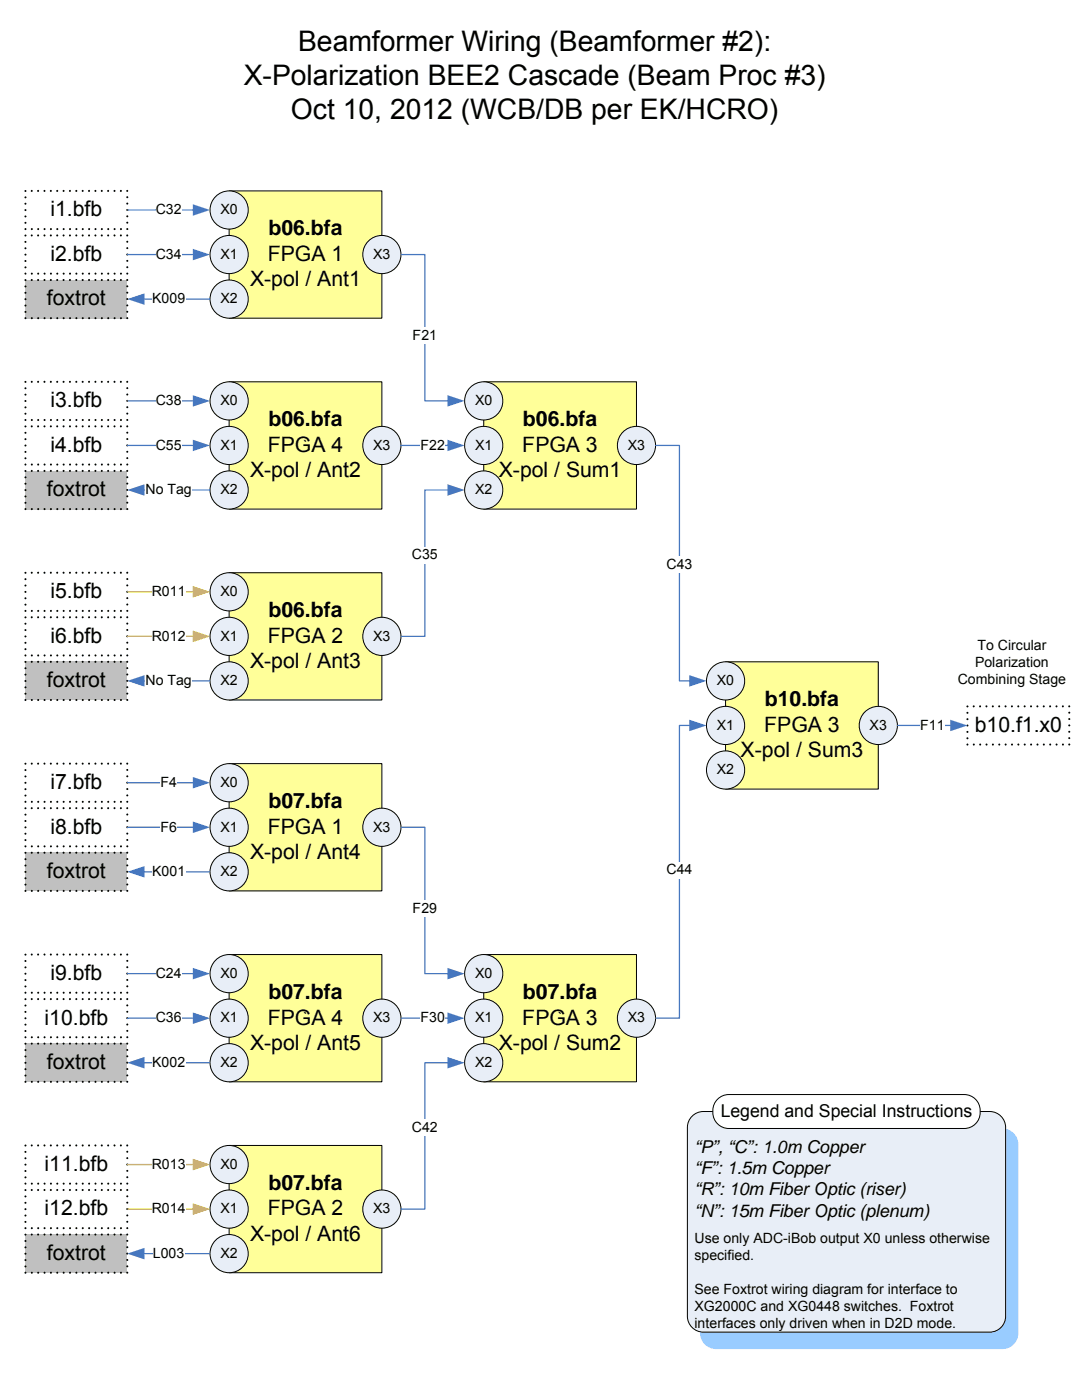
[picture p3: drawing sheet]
<svg xmlns="http://www.w3.org/2000/svg" width="216mm" height="279mm" viewBox="0 0 216 279" stroke-linecap="round" stroke-linejoin="round" font-family="sans-serif">
<path d="M45.7 38.1h30.5v25.4h-30.5z" fill="#ff9"/>
<path d="M45.7 38.1h30.5v25.4h-30.5z" fill="none" stroke="#000" stroke-width=".2"/>
<circle cx="45.7" cy="41.9" r="3.8" fill="#e8eef7"/>
<circle cx="45.7" cy="41.9" r="3.8" fill="none" stroke="#000" stroke-width=".2"/>
<circle cx="45.7" cy="59.7" r="3.8" fill="#e8eef7"/>
<circle cx="45.7" cy="59.7" r="3.8" fill="none" stroke="#000" stroke-width=".2"/>
<circle cx="45.7" cy="50.8" r="3.8" fill="#e8eef7"/>
<circle cx="45.7" cy="50.8" r="3.8" fill="none" stroke="#000" stroke-width=".2"/>
<circle cx="76.2" cy="50.8" r="3.8" fill="#e8eef7"/>
<circle cx="76.2" cy="50.8" r="3.8" fill="none" stroke="#000" stroke-width=".2"/>
<path d="M45.7 76.2h30.5v25.4h-30.5z" fill="#ff9"/>
<path d="M45.7 76.2h30.5v25.4h-30.5z" fill="none" stroke="#000" stroke-width=".2"/>
<circle cx="45.7" cy="80" r="3.8" fill="#e8eef7"/>
<circle cx="45.7" cy="80" r="3.8" fill="none" stroke="#000" stroke-width=".2"/>
<circle cx="45.7" cy="97.8" r="3.8" fill="#e8eef7"/>
<circle cx="45.7" cy="97.8" r="3.8" fill="none" stroke="#000" stroke-width=".2"/>
<circle cx="45.7" cy="88.9" r="3.8" fill="#e8eef7"/>
<circle cx="45.7" cy="88.9" r="3.8" fill="none" stroke="#000" stroke-width=".2"/>
<circle cx="76.2" cy="88.9" r="3.8" fill="#e8eef7"/>
<circle cx="76.2" cy="88.9" r="3.8" fill="none" stroke="#000" stroke-width=".2"/>
<path d="M45.7 114.3h30.5v25.4h-30.5z" fill="#ff9"/>
<path d="M45.7 114.3h30.5v25.4h-30.5z" fill="none" stroke="#000" stroke-width=".2"/>
<circle cx="45.7" cy="118.1" r="3.8" fill="#e8eef7"/>
<circle cx="45.7" cy="118.1" r="3.8" fill="none" stroke="#000" stroke-width=".2"/>
<circle cx="45.7" cy="135.9" r="3.8" fill="#e8eef7"/>
<circle cx="45.7" cy="135.9" r="3.8" fill="none" stroke="#000" stroke-width=".2"/>
<circle cx="45.7" cy="127" r="3.8" fill="#e8eef7"/>
<circle cx="45.7" cy="127" r="3.8" fill="none" stroke="#000" stroke-width=".2"/>
<circle cx="76.2" cy="127" r="3.8" fill="#e8eef7"/>
<circle cx="76.2" cy="127" r="3.8" fill="none" stroke="#000" stroke-width=".2"/>
<path d="M45.7 152.4h30.5v25.4h-30.5z" fill="#ff9"/>
<path d="M45.7 152.4h30.5v25.4h-30.5z" fill="none" stroke="#000" stroke-width=".2"/>
<circle cx="45.7" cy="156.2" r="3.8" fill="#e8eef7"/>
<circle cx="45.7" cy="156.2" r="3.8" fill="none" stroke="#000" stroke-width=".2"/>
<circle cx="45.7" cy="174" r="3.8" fill="#e8eef7"/>
<circle cx="45.7" cy="174" r="3.8" fill="none" stroke="#000" stroke-width=".2"/>
<circle cx="45.7" cy="165.1" r="3.8" fill="#e8eef7"/>
<circle cx="45.7" cy="165.1" r="3.8" fill="none" stroke="#000" stroke-width=".2"/>
<circle cx="76.2" cy="165.1" r="3.8" fill="#e8eef7"/>
<circle cx="76.2" cy="165.1" r="3.8" fill="none" stroke="#000" stroke-width=".2"/>
<path d="M45.7 190.5h30.5v25.4h-30.5z" fill="#ff9"/>
<path d="M45.7 190.5h30.5v25.4h-30.5z" fill="none" stroke="#000" stroke-width=".2"/>
<circle cx="45.7" cy="194.3" r="3.8" fill="#e8eef7"/>
<circle cx="45.7" cy="194.3" r="3.8" fill="none" stroke="#000" stroke-width=".2"/>
<circle cx="45.7" cy="212.1" r="3.8" fill="#e8eef7"/>
<circle cx="45.7" cy="212.1" r="3.8" fill="none" stroke="#000" stroke-width=".2"/>
<circle cx="45.7" cy="203.2" r="3.8" fill="#e8eef7"/>
<circle cx="45.7" cy="203.2" r="3.8" fill="none" stroke="#000" stroke-width=".2"/>
<circle cx="76.2" cy="203.2" r="3.8" fill="#e8eef7"/>
<circle cx="76.2" cy="203.2" r="3.8" fill="none" stroke="#000" stroke-width=".2"/>
<path d="M45.7 228.6h30.5v25.4h-30.5z" fill="#ff9"/>
<path d="M45.7 228.6h30.5v25.4h-30.5z" fill="none" stroke="#000" stroke-width=".2"/>
<circle cx="45.7" cy="232.4" r="3.8" fill="#e8eef7"/>
<circle cx="45.7" cy="232.4" r="3.8" fill="none" stroke="#000" stroke-width=".2"/>
<circle cx="45.7" cy="250.2" r="3.8" fill="#e8eef7"/>
<circle cx="45.7" cy="250.2" r="3.8" fill="none" stroke="#000" stroke-width=".2"/>
<circle cx="45.7" cy="241.3" r="3.8" fill="#e8eef7"/>
<circle cx="45.7" cy="241.3" r="3.8" fill="none" stroke="#000" stroke-width=".2"/>
<circle cx="76.2" cy="241.3" r="3.8" fill="#e8eef7"/>
<circle cx="76.2" cy="241.3" r="3.8" fill="none" stroke="#000" stroke-width=".2"/>
<path d="M96.5 76.2h30.5v25.4h-30.5z" fill="#ff9"/>
<path d="M96.5 76.2h30.5v25.4h-30.5z" fill="none" stroke="#000" stroke-width=".2"/>
<circle cx="96.5" cy="80" r="3.8" fill="#e8eef7"/>
<circle cx="96.5" cy="80" r="3.8" fill="none" stroke="#000" stroke-width=".2"/>
<circle cx="96.5" cy="97.8" r="3.8" fill="#e8eef7"/>
<circle cx="96.5" cy="97.8" r="3.8" fill="none" stroke="#000" stroke-width=".2"/>
<circle cx="96.5" cy="88.9" r="3.8" fill="#e8eef7"/>
<circle cx="96.5" cy="88.9" r="3.8" fill="none" stroke="#000" stroke-width=".2"/>
<circle cx="127" cy="88.9" r="3.8" fill="#e8eef7"/>
<circle cx="127" cy="88.9" r="3.8" fill="none" stroke="#000" stroke-width=".2"/>
<path d="M96.5 190.5h30.5v25.4h-30.5z" fill="#ff9"/>
<path d="M96.5 190.5h30.5v25.4h-30.5z" fill="none" stroke="#000" stroke-width=".2"/>
<circle cx="96.5" cy="194.3" r="3.8" fill="#e8eef7"/>
<circle cx="96.5" cy="194.3" r="3.8" fill="none" stroke="#000" stroke-width=".2"/>
<circle cx="96.5" cy="212.1" r="3.8" fill="#e8eef7"/>
<circle cx="96.5" cy="212.1" r="3.8" fill="none" stroke="#000" stroke-width=".2"/>
<circle cx="96.5" cy="203.2" r="3.8" fill="#e8eef7"/>
<circle cx="96.5" cy="203.2" r="3.8" fill="none" stroke="#000" stroke-width=".2"/>
<circle cx="127" cy="203.2" r="3.8" fill="#e8eef7"/>
<circle cx="127" cy="203.2" r="3.8" fill="none" stroke="#000" stroke-width=".2"/>
<path d="M144.8 132.1h30.5v25.4h-30.5z" fill="#ff9"/>
<path d="M144.8 132.1h30.5v25.4h-30.5z" fill="none" stroke="#000" stroke-width=".2"/>
<circle cx="144.8" cy="135.9" r="3.8" fill="#e8eef7"/>
<circle cx="144.8" cy="135.9" r="3.8" fill="none" stroke="#000" stroke-width=".2"/>
<circle cx="144.8" cy="153.7" r="3.8" fill="#e8eef7"/>
<circle cx="144.8" cy="153.7" r="3.8" fill="none" stroke="#000" stroke-width=".2"/>
<circle cx="144.8" cy="144.8" r="3.8" fill="#e8eef7"/>
<circle cx="144.8" cy="144.8" r="3.8" fill="none" stroke="#000" stroke-width=".2"/>
<circle cx="175.3" cy="144.8" r="3.8" fill="#e8eef7"/>
<circle cx="175.3" cy="144.8" r="3.8" fill="none" stroke="#000" stroke-width=".2"/>
<path d="M80 50.8h4.8v29.2h4.8" fill="none" stroke="#4677bf" stroke-width=".25"/>
<path d="M89.3 78.9l3.4 1.1-3.4 1.2z" fill="#4677bf"/>
<path d="M82.3 65.3h4.9v3.4h-4.9z" fill="#fff"/>
<path d="M80 88.9h9.6" fill="none" stroke="#4677bf" stroke-width=".25"/>
<path d="M89.3 87.8l3.4 1.1-3.4 1.1z" fill="#4677bf"/>
<path d="M83.9 87.2h4.9v3.4h-4.9z" fill="#fff"/>
<path d="M89.6 97.8h-4.8v29.2h-4.8" fill="none" stroke="#4677bf" stroke-width=".25"/>
<path d="M89.3 96.6l3.4 1.2-3.4 1.1z" fill="#4677bf"/>
<path d="M82.2 109.1h5.2v3.4h-5.2z" fill="#fff"/>
<path d="M80 165.1h4.8v29.2h4.8" fill="none" stroke="#4677bf" stroke-width=".25"/>
<path d="M89.3 193.2l3.4 1.1-3.4 1.2z" fill="#4677bf"/>
<path d="M82.3 179.6h4.9v3.4h-4.9z" fill="#fff"/>
<path d="M80 203.2h9.6" fill="none" stroke="#4677bf" stroke-width=".25"/>
<path d="M89.3 202.1l3.4 1.1-3.4 1.1z" fill="#4677bf"/>
<path d="M83.9 201.5h4.9v3.4h-4.9z" fill="#fff"/>
<path d="M89.6 212.1h-4.8v29.2h-4.8" fill="none" stroke="#4677bf" stroke-width=".25"/>
<path d="M89.3 210.9l3.4 1.2-3.4 1.1z" fill="#4677bf"/>
<path d="M82.2 223.4h5.2v3.4h-5.2z" fill="#fff"/>
<path d="M130.8 88.9h4.8v47h2.2" fill="none" stroke="#4677bf" stroke-width=".25"/>
<path d="M137.5 134.7l3.5 1.2-3.5 1.1z" fill="#4677bf"/>
<path d="M133 111h5.2v3.4h-5.2z" fill="#fff"/>
<path d="M137.8 144.8h-2.2v58.4h-4.8" fill="none" stroke="#4677bf" stroke-width=".25"/>
<path d="M137.5 143.6l3.5 1.2-3.5 1.1z" fill="#4677bf"/>
<g fill="#fff">
<path d="M133 172h5.2v3.4h-5.2z"/>
<path d="M5.1 38.1h20.3v7.6h-20.3z"/>
</g>
<path d="M5.1 38.1h20.3v7.6h-20.3z" fill="none" stroke="#000" stroke-width=".42" stroke-dasharray="0 1.3"/>
<path d="M25.4 41.9h13.4" fill="none" stroke="#4677bf" stroke-width=".25"/>
<path d="M38.5 40.8l3.4 1.1-3.4 1.2z" fill="#4677bf"/>
<g fill="#fff">
<path d="M31.1 40.2h5.1v3.4h-5.1z"/>
<path d="M5.1 47h20.3v7.6h-20.3z"/>
</g>
<path d="M5.1 47h20.3v7.6h-20.3z" fill="none" stroke="#000" stroke-width=".42" stroke-dasharray="0 1.3"/>
<path d="M5.1 76.2h20.3v7.6h-20.3z" fill="#fff"/>
<path d="M5.1 76.2h20.3v7.6h-20.3z" fill="none" stroke="#000" stroke-width=".42" stroke-dasharray="0 1.3"/>
<path d="M5.1 85.1h20.3v7.6h-20.3z" fill="#fff"/>
<path d="M5.1 85.1h20.3v7.6h-20.3z" fill="none" stroke="#000" stroke-width=".42" stroke-dasharray="0 1.3"/>
<path d="M5.1 114.3h20.3v7.6h-20.3z" fill="#fff"/>
<path d="M5.1 114.3h20.3v7.6h-20.3z" fill="none" stroke="#000" stroke-width=".42" stroke-dasharray="0 1.3"/>
<path d="M5.1 123.2h20.3v7.6h-20.3z" fill="#fff"/>
<path d="M5.1 123.2h20.3v7.6h-20.3z" fill="none" stroke="#000" stroke-width=".42" stroke-dasharray="0 1.3"/>
<path d="M5.1 152.4h20.3v7.6h-20.3z" fill="#fff"/>
<path d="M5.1 152.4h20.3v7.6h-20.3z" fill="none" stroke="#000" stroke-width=".42" stroke-dasharray="0 1.3"/>
<path d="M5.1 161.3h20.3v7.6h-20.3z" fill="#fff"/>
<path d="M5.1 161.3h20.3v7.6h-20.3z" fill="none" stroke="#000" stroke-width=".42" stroke-dasharray="0 1.3"/>
<path d="M5.1 190.5h20.3v7.6h-20.3z" fill="#fff"/>
<path d="M5.1 190.5h20.3v7.6h-20.3z" fill="none" stroke="#000" stroke-width=".42" stroke-dasharray="0 1.3"/>
<path d="M5.1 199.4h20.3v7.6h-20.3z" fill="#fff"/>
<path d="M5.1 199.4h20.3v7.6h-20.3z" fill="none" stroke="#000" stroke-width=".42" stroke-dasharray="0 1.3"/>
<path d="M5.1 228.6h20.3v7.6h-20.3z" fill="#fff"/>
<path d="M5.1 228.6h20.3v7.6h-20.3z" fill="none" stroke="#000" stroke-width=".42" stroke-dasharray="0 1.3"/>
<path d="M5.1 237.5h20.3v7.6h-20.3z" fill="#fff"/>
<path d="M5.1 237.5h20.3v7.6h-20.3z" fill="none" stroke="#000" stroke-width=".42" stroke-dasharray="0 1.3"/>
<path d="M25.4 50.8h13.4" fill="none" stroke="#4677bf" stroke-width=".25"/>
<path d="M38.5 49.7l3.4 1.1-3.4 1.1z" fill="#4677bf"/>
<path d="M31.1 49.1h5.1v3.4h-5.1z" fill="#fff"/>
<path d="M25.4 80h13.4" fill="none" stroke="#4677bf" stroke-width=".25"/>
<path d="M38.5 78.9l3.4 1.1-3.4 1.2z" fill="#4677bf"/>
<path d="M31.1 78.3h5.1v3.4h-5.1z" fill="#fff"/>
<path d="M25.4 88.9h13.4" fill="none" stroke="#4677bf" stroke-width=".25"/>
<path d="M38.5 87.8l3.4 1.1-3.4 1.1z" fill="#4677bf"/>
<path d="M31.1 87.2h5.1v3.4h-5.1z" fill="#fff"/>
<path d="M25.4 118.1h13.4" fill="none" stroke="#f90" stroke-width=".25"/>
<path d="M38.5 117l3.4 1.1-3.4 1.2z" fill="#f90"/>
<path d="M30.3 116.4h6.7v3.4h-6.7z" fill="#fff"/>
<path d="M25.4 127h13.4" fill="none" stroke="#f90" stroke-width=".25"/>
<path d="M38.5 125.9l3.4 1.1-3.4 1.1z" fill="#f90"/>
<path d="M30.3 125.3h6.7v3.4h-6.7z" fill="#fff"/>
<path d="M25.4 156.2h13.4" fill="none" stroke="#4677bf" stroke-width=".25"/>
<path d="M38.5 155.1l3.4 1.1-3.4 1.2z" fill="#4677bf"/>
<path d="M32 154.5h3.3v3.4h-3.3z" fill="#fff"/>
<path d="M25.4 165.1h13.4" fill="none" stroke="#4677bf" stroke-width=".25"/>
<path d="M38.5 164l3.4 1.1-3.4 1.1z" fill="#4677bf"/>
<path d="M32 163.4h3.3v3.4h-3.3z" fill="#fff"/>
<path d="M25.4 194.3h13.4" fill="none" stroke="#4677bf" stroke-width=".25"/>
<path d="M38.5 193.2l3.4 1.1-3.4 1.2z" fill="#4677bf"/>
<path d="M31.1 192.6h5.1v3.4h-5.1z" fill="#fff"/>
<path d="M25.4 203.2h13.4" fill="none" stroke="#4677bf" stroke-width=".25"/>
<path d="M38.5 202.1l3.4 1.1-3.4 1.1z" fill="#4677bf"/>
<path d="M31.1 201.5h5.1v3.4h-5.1z" fill="#fff"/>
<path d="M25.4 232.4h13.4" fill="none" stroke="#f90" stroke-width=".25"/>
<path d="M38.5 231.3l3.4 1.1-3.4 1.2z" fill="#f90"/>
<path d="M30.3 230.7h6.7v3.4h-6.7z" fill="#fff"/>
<path d="M25.4 241.3h13.4" fill="none" stroke="#f90" stroke-width=".25"/>
<path d="M38.5 240.2l3.4 1.1-3.4 1.1z" fill="#f90"/>
<g fill="#fff">
<path d="M30.3 239.6h6.7v3.4h-6.7z"/>
<path d="M193 141h20.4v7.6h-20.4z"/>
</g>
<path d="M193 141h20.4v7.6h-20.4z" fill="none" stroke="#000" stroke-width=".42" stroke-dasharray="0 1.3"/>
<path d="M179.1 144.8h10.8" fill="none" stroke="#4677bf" stroke-width=".25"/>
<path d="M189.6 143.6l3.4 1.2-3.4 1.1z" fill="#4677bf"/>
<path d="M183.6 143.1h4.9v3.4h-4.9z" fill="#fff"/>
<path d="M140.6 226.1a3.2 3.2 0 0 1 2.3-.9h57.1a3.2 3.2 0 0 1 3.2 3.2v37.7a3.2 3.2 0 0 1-3.2 3.1h-57.1a3.2 3.2 0 0 1-3.2-3.1v-37.7a3.2 3.2 0 0 1 .9-2.3z" fill-rule="evenodd" fill="#9cf"/>
<path d="M138.1 222.8a3.2 3.2 0 0 1 2.2-1h57.2a3.2 3.2 0 0 1 3.2 3.2v37.7a3.2 3.2 0 0 1-3.2 3.2h-57.2a3.2 3.2 0 0 1-3.1-3.2v-37.7a3.2 3.2 0 0 1 .9-2.2z" fill-rule="evenodd" fill="#e8eef7"/>
<path d="M138.1 222.8a3.2 3.2 0 0 1 2.2-1h57.2a3.2 3.2 0 0 1 3.2 3.2v37.7a3.2 3.2 0 0 1-3.2 3.2h-57.2a3.2 3.2 0 0 1-3.1-3.2v-37.7a3.2 3.2 0 0 1 .9-2.2z" fill="none" stroke="#000" stroke-width=".2"/>
<path d="M143.2 219.4a3.2 3.2 0 0 1 2.2-1h47a3.4 3.4 0 0 1 3.2 3.4 3.4 3.4 0 0 1-3.2 3.4h-47a3.4 3.4 0 0 1-3-2.2 3.4 3.4 0 0 1 .8-3.6z" fill-rule="evenodd" fill="#fff"/>
<path d="M143.2 219.4a3.2 3.2 0 0 1 2.2-1h47a3.4 3.4 0 0 1 3.2 3.4 3.4 3.4 0 0 1-3.2 3.4h-47a3.4 3.4 0 0 1-3-2.2 3.4 3.4 0 0 1 .8-3.6z" fill="none" stroke="#000" stroke-width=".2"/>
<path d="M5.1 55.9h20.3v7.6h-20.3z" fill="#c0c0c0"/>
<path d="M5.1 55.9h20.3v7.6h-20.3z" fill="none" stroke="#000" stroke-width=".42" stroke-dasharray="0 1.3"/>
<path d="M28.6 59.7h13.3" fill="none" stroke="#4677bf" stroke-width=".25"/>
<path d="M25.4 59.7l3.4-1.2v2.3z" fill="#4677bf"/>
<path d="M30.4 58h6.6v3.4h-6.6z" fill="#fff"/>
<path d="M5.1 94h20.3v7.6h-20.3z" fill="#c0c0c0"/>
<path d="M5.1 94h20.3v7.6h-20.3z" fill="none" stroke="#000" stroke-width=".42" stroke-dasharray="0 1.3"/>
<path d="M28.6 97.8h13.3" fill="none" stroke="#4677bf" stroke-width=".25"/>
<path d="M25.4 97.8l3.4-1.2v2.3z" fill="#4677bf"/>
<path d="M29 96.1h9.3v3.4h-9.3z" fill="#fff"/>
<path d="M5.1 132.1h20.3v7.6h-20.3z" fill="#c0c0c0"/>
<path d="M5.1 132.1h20.3v7.6h-20.3z" fill="none" stroke="#000" stroke-width=".42" stroke-dasharray="0 1.3"/>
<path d="M28.6 135.9h13.3" fill="none" stroke="#4677bf" stroke-width=".25"/>
<path d="M25.4 135.9l3.4-1.2v2.3z" fill="#4677bf"/>
<path d="M29 134.2h9.3v3.4h-9.3z" fill="#fff"/>
<path d="M5.1 170.2h20.3v7.6h-20.3z" fill="#c0c0c0"/>
<path d="M5.1 170.2h20.3v7.6h-20.3z" fill="none" stroke="#000" stroke-width=".42" stroke-dasharray="0 1.3"/>
<path d="M28.6 174h13.3" fill="none" stroke="#4677bf" stroke-width=".25"/>
<path d="M25.4 174l3.4-1.2v2.3z" fill="#4677bf"/>
<path d="M30.4 172.3h6.6v3.4h-6.6z" fill="#fff"/>
<path d="M5.1 208.3h20.3v7.6h-20.3z" fill="#c0c0c0"/>
<path d="M5.1 208.3h20.3v7.6h-20.3z" fill="none" stroke="#000" stroke-width=".42" stroke-dasharray="0 1.3"/>
<path d="M28.6 212.1h13.3" fill="none" stroke="#4677bf" stroke-width=".25"/>
<path d="M25.4 212.1l3.4-1.2v2.3z" fill="#4677bf"/>
<path d="M30.4 210.4h6.6v3.4h-6.6z" fill="#fff"/>
<path d="M5.1 246.4h20.3v7.6h-20.3z" fill="#c0c0c0"/>
<path d="M5.1 246.4h20.3v7.6h-20.3z" fill="none" stroke="#000" stroke-width=".42" stroke-dasharray="0 1.3"/>
<path d="M28.6 250.2h13.3" fill="none" stroke="#4677bf" stroke-width=".25"/>
<path d="M25.4 250.2l3.4-1.2v2.3z" fill="#4677bf"/>
<path d="M30.5 248.5h6.3v3.4h-6.3z" fill="#fff"/>
<g font-size="5.7">
<text x="59.5" y="10.2">Beamformer Wiring (Beamformer #2):</text>
<text x="48.6" y="16.9">X-Polarization BEE2 Cascade (Beam Proc #3)</text>
<text x="58.1" y="23.7">Oct 10, 2012 (WCB/DB per EK/HCRO)</text>
</g>
<g font-size="4.2">
<text x="10.1" y="43.2">i1.bfb</text>
<text x="53.6" y="47">b06.bfa</text>
<text x="10.1" y="52.1">i2.bfb</text>
<text x="53.4" y="52.1">FPGA 1</text>
<text x="49.9" y="57.2">X-pol / Ant1</text>
<text x="9.4" y="61">foxtrot</text>
<text x="10.1" y="81.3">i3.bfb</text>
<text x="53.6" y="85.1">b06.bfa</text>
<text x="104.4" y="85.1">b06.bfa</text>
<text x="10.1" y="90.2">i4.bfb</text>
<text x="49.9" y="95.2">X-pol / Ant2</text>
<text x="53.4" y="90.2">FPGA 4</text>
<text x="99.5" y="95.2">X-pol / Sum1</text>
<text x="104.2" y="90.2">FPGA 3</text>
<text x="9.4" y="99.1">foxtrot</text>
<text x="10.1" y="119.4">i5.bfb</text>
<text x="53.6" y="123.2">b06.bfa</text>
<text x="10.1" y="128.3">i6.bfb</text>
<text x="53.4" y="128.3">FPGA 2</text>
<text x="9.4" y="137.2">foxtrot</text>
<text x="49.9" y="133.3">X-pol / Ant3</text>
<text x="152.6" y="141">b10.bfa</text>
<text x="152.5" y="146">FPGA 3</text>
<text x="194.5" y="146">b10.f1.x0</text>
<text x="147.8" y="151.1">X-pol / Sum3</text>
<text x="10.1" y="157.5">i7.bfb</text>
<text x="53.6" y="161.3">b07.bfa</text>
<text x="10.1" y="166.4">i8.bfb</text>
<text x="53.4" y="166.4">FPGA 1</text>
<text x="49.9" y="171.4">X-pol / Ant4</text>
<text x="9.4" y="175.3">foxtrot</text>
<text x="10.1" y="195.6">i9.bfb</text>
<text x="53.6" y="199.4">b07.bfa</text>
<text x="104.4" y="199.4">b07.bfa</text>
<text x="8.9" y="204.5">i10.bfb</text>
<text x="49.9" y="209.5">X-pol / Ant5</text>
<text x="53.4" y="204.5">FPGA 4</text>
<text x="99.5" y="209.5">X-pol / Sum2</text>
<text x="104.2" y="204.5">FPGA 3</text>
<text x="9.4" y="213.4">foxtrot</text>
<text x="8.9" y="233.7">i11.bfb</text>
<text x="53.6" y="237.5">b07.bfa</text>
<text x="8.9" y="242.6">i12.bfb</text>
<text x="53.4" y="242.6">FPGA 2</text>
<text x="9.4" y="251.5">foxtrot</text>
<text x="49.9" y="247.6">X-pol / Ant6</text>
</g>
<g font-size="3.5">
<text x="143.8" y="222.9">Legend and Special Instructions</text>
<text x="138.6" y="230.1">“P”, “C”: 1.0m Copper</text>
<text x="138.6" y="234.3">“F”: 1.5m Copper</text>
<text x="138.6" y="238.5">“R”: 10m Fiber Optic (riser)</text>
<text x="138.6" y="242.8">“N”: 15m Fiber Optic (plenum)</text>
</g>
<g font-size="2.8">
<text x="31.1" y="42.8">C32</text>
<text x="44" y="42.8">X0</text>
<text x="31.1" y="51.6">C34</text>
<text x="44" y="51.6">X1</text>
<text x="74.5" y="51.6">X3</text>
<text x="30.4" y="60.5">K009</text>
<text x="44" y="60.5">X2</text>
<text x="82.3" y="67.8">F21</text>
<text x="31.1" y="80.9">C38</text>
<text x="44" y="80.9">X0</text>
<text x="94.8" y="80.9">X0</text>
<text x="31.1" y="89.7">C55</text>
<text x="44" y="89.7">X1</text>
<text x="60.5" y="89.7">`</text>
<text x="74.5" y="89.7">X3</text>
<text x="83.9" y="89.7">F22</text>
<text x="94.8" y="89.7">X1</text>
<text x="125.3" y="89.7">X3</text>
<text x="29" y="98.6">No Tag</text>
<text x="44" y="98.6">X2</text>
<text x="94.8" y="98.6">X2</text>
<text x="82.2" y="111.7">C35</text>
<text x="133" y="113.6">C43</text>
<text x="30.3" y="119">R011</text>
<text x="44" y="119">X0</text>
<text x="30.3" y="127.8">R012</text>
<text x="44" y="127.8">X1</text>
<text x="74.5" y="127.8">X3</text>
<text x="195" y="129.8">To Circular</text>
<text x="29" y="136.7">No Tag</text>
<text x="44" y="136.7">X2</text>
<text x="143" y="136.7">X0</text>
<text x="191.1" y="136.6">Combining Stage</text>
<text x="194.6" y="133.2">Polarization</text>
<text x="143" y="145.6">X1</text>
<text x="173.5" y="145.6">X3</text>
<text x="183.6" y="145.6">F11</text>
<text x="143" y="154.5">X2</text>
<text x="32" y="157.1">F4</text>
<text x="44" y="157.1">X0</text>
<text x="32" y="165.9">F6</text>
<text x="44" y="165.9">X1</text>
<text x="74.5" y="165.9">X3</text>
<text x="30.4" y="174.8">K001</text>
<text x="44" y="174.8">X2</text>
<text x="133" y="174.5">C44</text>
<text x="82.3" y="182.1">F29</text>
<text x="31.1" y="195.2">C24</text>
<text x="44" y="195.2">X0</text>
<text x="94.8" y="195.2">X0</text>
<text x="31.1" y="204">C36</text>
<text x="44" y="204">X1</text>
<text x="60.5" y="204">`</text>
<text x="74.5" y="204">X3</text>
<text x="83.9" y="204">F30</text>
<text x="94.8" y="204">X1</text>
<text x="111.3" y="204">`</text>
<text x="125.3" y="204">X3</text>
<text x="30.4" y="212.9">K002</text>
<text x="44" y="212.9">X2</text>
<text x="94.8" y="212.9">X2</text>
<text x="82.2" y="226">C42</text>
<text x="30.3" y="233.3">R013</text>
<text x="44" y="233.3">X0</text>
<text x="30.3" y="242.1">R014</text>
<text x="44" y="242.1">X1</text>
<text x="74.5" y="242.1">X3</text>
<text x="30.5" y="251">L003</text>
<text x="44" y="251">X2</text>
<text x="138.6" y="248.1">Use only ADC-iBob output X0 unless otherwise</text>
<text x="138.6" y="251.5">specified.</text>
<text x="138.6" y="258.2">See Foxtrot wiring diagram for interface to</text>
<text x="138.6" y="261.6">XG2000C and XG0448 switches. Foxtrot</text>
<text x="138.6" y="265">interfaces only driven when in D2D mode.</text>
</g>
</svg>
